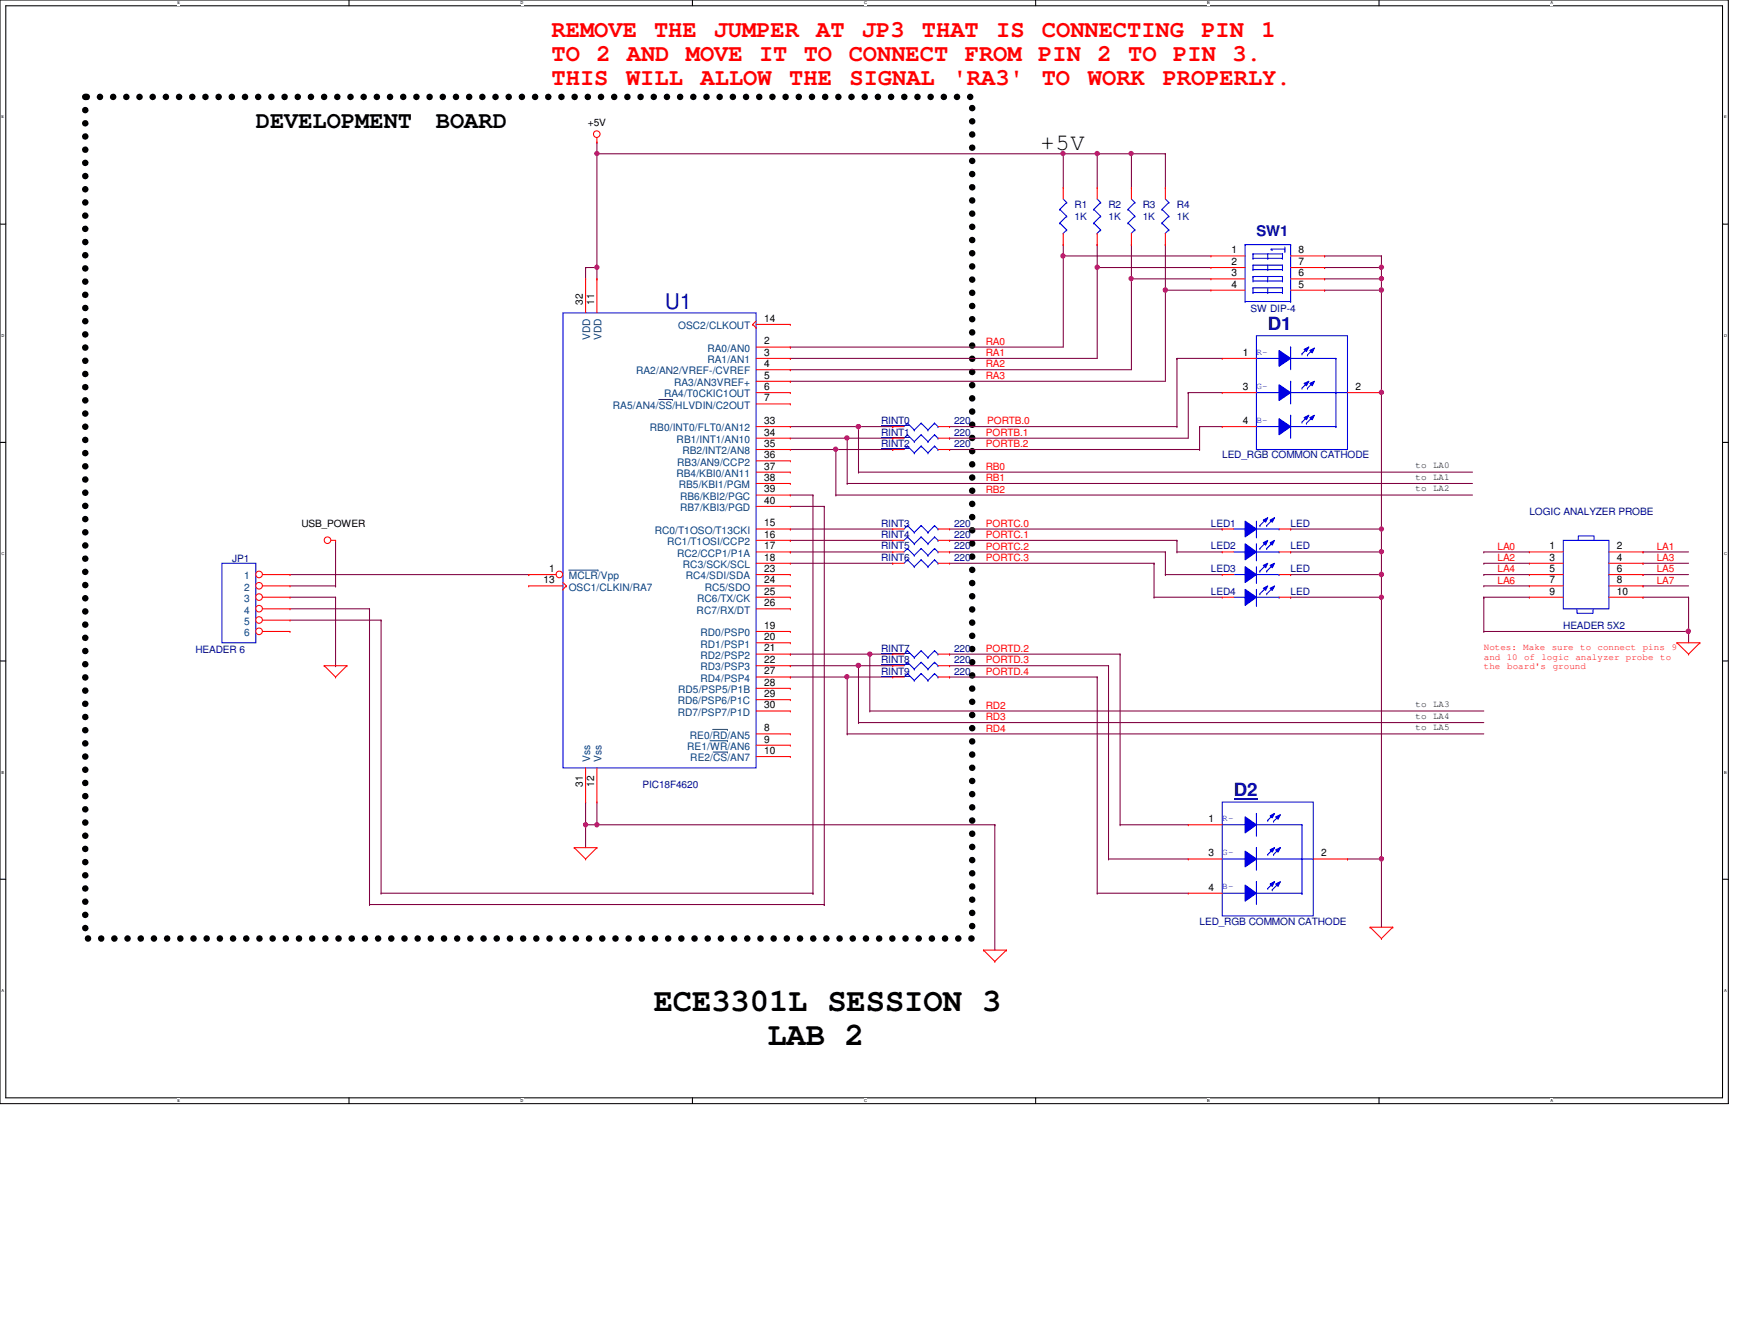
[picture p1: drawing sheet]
<svg xmlns="http://www.w3.org/2000/svg" width="279mm" height="216mm" viewBox="0 0 279 216" stroke-linecap="round" stroke-linejoin="round" font-family="sans-serif">
<path d="M0 0h278v177.4h-278zM.9 .9h276.2v175.6h-276.2z" fill="none" stroke="#000" stroke-width=".17"/>
<g fill="#fff">
<path d="M28.5 .1h.5v.7h-.5z"/>
<path d="M28.5 176.6h.5v.7h-.5z"/>
</g>
<path d="M56.1 0v.9M56.1 176.5v.9" fill="none" stroke="#000" stroke-width=".17"/>
<g fill="#fff">
<path d="M83.7 .1h.5v.7h-.5z"/>
<path d="M83.7 176.6h.5v.7h-.5z"/>
</g>
<path d="M111.4 0v.9M111.4 176.5v.9" fill="none" stroke="#000" stroke-width=".17"/>
<g fill="#fff">
<path d="M139 .1h.4v.7h-.4z"/>
<path d="M139 176.6h.4v.7h-.4z"/>
</g>
<path d="M166.6 0v.9M166.6 176.5v.9" fill="none" stroke="#000" stroke-width=".17"/>
<g fill="#fff">
<path d="M194.2 .1h.4v.7h-.4z"/>
<path d="M194.2 176.6h.4v.7h-.4z"/>
</g>
<path d="M221.8 0v.9M221.8 176.5v.9" fill="none" stroke="#000" stroke-width=".17"/>
<g fill="#fff">
<path d="M249.4 .1h.4v.7h-.4z"/>
<path d="M249.4 176.6h.4v.7h-.4z"/>
<path d="M.3 18.5h.4v.7h-.4z"/>
<path d="M277.3 18.5h.4v.7h-.4z"/>
<path d="M.3 53.6h.4v.7h-.4z"/>
<path d="M277.3 53.6h.5v.7h-.5z"/>
</g>
<path d="M0 36h.9M277.1 36h.9" fill="none" stroke="#000" stroke-width=".17"/>
<g fill="#fff">
<path d="M.3 88.6h.4v.8h-.4z"/>
<path d="M277.3 88.6h.5v.8h-.5z"/>
</g>
<path d="M0 71.1h.9M277.1 71.1h.9" fill="none" stroke="#000" stroke-width=".17"/>
<g fill="#fff">
<path d="M.3 123.8h.4v.7h-.4z"/>
<path d="M277.3 123.8h.4v.7h-.4z"/>
</g>
<path d="M0 106.3h.9M277.1 106.3h.9" fill="none" stroke="#000" stroke-width=".17"/>
<g fill="#fff">
<path d="M.3 158.9h.3v.7h-.3z"/>
<path d="M277.3 158.9h.4v.7h-.4z"/>
</g>
<path d="M0 141.4h.9M277.1 141.4h.9" fill="none" stroke="#000" stroke-width=".17"/>
<path d="M13.7 15.6h142.7v135.3h-142.7z" fill="none" stroke="#000" stroke-width="1.1" stroke-dasharray="0 2.1"/>
<g fill="none" stroke="#800040" stroke-width=".17">
<path d="M94.2 43h.1M94.2 43v1.8M94.2 43h1.8M96 44.8h.1M96 43h.1M96 43v1.8M130.8 79.6v64M46.7 94.2h7.3M46.7 99.7h14.6M46.7 96h7.3M54 94.2h.1M54 96h.1"/>
<path d="M54 86.9v7.3M59.4 97.9v47.5M61.3 99.7h.1M61.3 99.7v43.9M132.6 81.4v64M94.2 132.6h.1M94.2 128.9v3.7M96 132.6h.1M96 128.9v3.7M160 132.6h.1M160 132.6v20.1M59.4 145.4h.1"/>
<path d="M59.4 145.4h73.2M61.3 143.6h.1M61.3 143.6h69.5M130.8 143.6h.1M132.6 145.4h.1"/>
</g>
<circle cx="96" cy="43" r=".34" fill="#f0f"/>
<circle cx="96" cy="43" r=".34" fill="none" stroke="#f0f" stroke-width=".17"/>
<g fill="none" stroke="#800040" stroke-width=".17">
<path d="M127.1 79.6h3.7M130.8 79.6h.1M46.7 97.9h12.7M46.7 92.4h38.3M54 96v11M59.4 97.9h.1M85 92.4h.1M127.1 81.4h5.5M132.6 81.4h.1M54 107h.1M94.2 132.6h65.8M96 132.6h.1"/>
<path d="M160 132.6h.1"/>
</g>
<circle cx="96" cy="132.6" r=".34" fill="#f0f"/>
<circle cx="96" cy="132.6" r=".34" fill="none" stroke="#f0f" stroke-width=".17"/>
<g fill="none" stroke="#800040" stroke-width=".17">
<path d="M96 24.7h.1M96 24.7v18.3M127.1 68.6h11M127.1 70.4h9.2M136.3 70.4h.1M138.1 68.6h.1M127.1 88.7h.1M127.1 85h.1M127.1 86.9h.1M127.1 85h16.5M127.1 88.7h16.5M127.1 86.9h16.5"/>
<path d="M152.7 88.7h.1M152.7 86.9h.1M152.7 85h43.9M152.7 88.7h34.8M152.7 86.9h36.6M196.6 85h.1M127.1 105.2h.1M127.1 105.2h12.8M152.7 105.2h.1M152.7 108.8h.1M152.7 107h.1M152.7 105.2h27.5"/>
<path d="M152.7 108.8h23.8M152.7 107h25.6M216.7 138.1h.1M216.7 138.1h5.5M222.2 138.1h.1M222.2 138.1v11"/>
</g>
<circle cx="139.9" cy="105.2" r=".34" fill="#f0f"/>
<circle cx="139.9" cy="105.2" r=".34" fill="none" stroke="#f0f" stroke-width=".17"/>
<g fill="none" stroke="#800040" stroke-width=".17">
<path d="M213.1 41.1h.1M213.1 44.8h.1M213.1 41.1h9.1M213.1 44.8h9.1M222.2 41.1h.1M222.2 41.1v1.9M222.2 46.7v16.4M127.1 72.3h7.4M134.5 72.3h.1M152.7 72.3h.1M152.7 68.6h36.6M152.7 72.3h40.3"/>
<path d="M189.3 68.6h.1M222.2 63.1h.1M127.1 107h.1M127.1 108.8h.1M127.1 107h11M127.1 108.8h9.2"/>
</g>
<circle cx="222.2" cy="43" r=".34" fill="#f0f"/>
<circle cx="222.2" cy="43" r=".34" fill="none" stroke="#f0f" stroke-width=".17"/>
<g fill="none" stroke="#800040" stroke-width=".17">
<path d="M171 41.1h.1M171 41.1h23.8M171 41.1v14.7M176.5 43h.1M176.5 43h18.3M182 44.8h.1M182 44.8h12.8M187.5 46.7h.1M187.5 46.7h7.3M213.1 46.7h.1M213.1 43h.1M213.1 43h9.1"/>
<path d="M213.1 46.7h9.1M222.2 43h.1M222.2 43v1.8"/>
</g>
<circle cx="171" cy="41.1" r=".34" fill="#f0f"/>
<circle cx="171" cy="41.1" r=".34" fill="none" stroke="#f0f" stroke-width=".17"/>
<path d="M176.5 43h.1M176.5 43v14.6" fill="none" stroke="#800040" stroke-width=".17"/>
<circle cx="176.5" cy="43" r=".34" fill="#f0f"/>
<circle cx="176.5" cy="43" r=".34" fill="none" stroke="#f0f" stroke-width=".17"/>
<path d="M182 44.8h.1M182 44.8v14.6" fill="none" stroke="#800040" stroke-width=".17"/>
<circle cx="181.9" cy="44.8" r=".34" fill="#f0f"/>
<circle cx="181.9" cy="44.8" r=".34" fill="none" stroke="#f0f" stroke-width=".17"/>
<path d="M187.5 46.7h.1M187.5 46.7v14.6M222.2 44.8h.1M222.2 44.8v1.9" fill="none" stroke="#800040" stroke-width=".17"/>
<circle cx="222.2" cy="46.6" r=".35" fill="#f0f"/>
<circle cx="222.2" cy="46.6" r=".35" fill="none" stroke="#f0f" stroke-width=".17"/>
<circle cx="222.2" cy="44.8" r=".34" fill="#f0f"/>
<circle cx="222.2" cy="44.8" r=".34" fill="none" stroke="#f0f" stroke-width=".17"/>
<path d="M171 24.7h.1M171 24.7v5.5M171 24.7h5.5" fill="none" stroke="#800040" stroke-width=".17"/>
<circle cx="176.5" cy="24.7" r=".34" fill="#f0f"/>
<circle cx="176.5" cy="24.7" r=".34" fill="none" stroke="#f0f" stroke-width=".17"/>
<path d="M176.5 24.7h.1M176.5 24.7v5.5M176.5 24.7h5.5M182 24.7h.1M182 24.7v5.5" fill="none" stroke="#800040" stroke-width=".17"/>
<circle cx="181.9" cy="24.7" r=".34" fill="#f0f"/>
<circle cx="181.9" cy="24.7" r=".34" fill="none" stroke="#f0f" stroke-width=".17"/>
<g fill="none" stroke="#800040" stroke-width=".17">
<path d="M176.5 39.3h.1M176.5 39.3v3.7M182 24.7h.1M182 39.3h.1M182 24.7h5.5M182 39.3v5.5M187.5 24.7h.1M187.5 39.3h.1M187.5 24.7v5.5M187.5 39.3v7.4M127.1 55.8h.1M127.1 57.6h.1"/>
<path d="M127.1 59.4h.1M127.1 55.8h43.9M127.1 57.6h49.4M127.1 59.4h54.9M127.1 61.3h.1M127.1 61.3h60.4M152.7 70.4h.1M152.7 70.4h38.4M193 72.3h.1M193 68.6v3.7"/>
</g>
<circle cx="187.4" cy="46.6" r=".35" fill="#f0f"/>
<circle cx="187.4" cy="46.6" r=".35" fill="none" stroke="#f0f" stroke-width=".17"/>
<path d="M96 24.7h.1M96 24.7h75M171 39.3h.1M171 39.3v1.8" fill="none" stroke="#800040" stroke-width=".17"/>
<circle cx="171" cy="24.7" r=".34" fill="#f0f"/>
<circle cx="171" cy="24.7" r=".34" fill="none" stroke="#f0f" stroke-width=".17"/>
<circle cx="96" cy="24.7" r=".34" fill="#f0f"/>
<circle cx="96" cy="24.7" r=".34" fill="none" stroke="#f0f" stroke-width=".17"/>
<path d="M96 22.9h.1M96 22.9v1.8M180.2 105.2h.1M180.2 105.2v27.4M94.2 132.6h.1M94.2 132.6v3.7M180.2 132.6h.1M180.2 132.6h10.9" fill="none" stroke="#800040" stroke-width=".17"/>
<circle cx="94.2" cy="132.6" r=".34" fill="#f0f"/>
<circle cx="94.2" cy="132.6" r=".34" fill="none" stroke="#f0f" stroke-width=".17"/>
<g fill="none" stroke="#800040" stroke-width=".17">
<path d="M193 68.6h.1M193 68.6h3.6M185.6 96h.1M185.6 96h11M207.6 88.7h.1M207.6 96h.1M207.6 92.4h.1M207.6 85h.1M207.6 88.7h14.6M207.6 96h14.6M207.6 92.4h14.6M207.6 85h14.6"/>
<path d="M176.5 108.8h.1M176.5 108.8v34.8M178.3 107h.1M178.3 107v31.1M178.3 138.1h.1M178.3 138.1h12.8M176.5 143.6h.1M176.5 143.6h14.6"/>
</g>
<circle cx="222.2" cy="85" r=".34" fill="#f0f"/>
<circle cx="222.2" cy="85" r=".34" fill="none" stroke="#f0f" stroke-width=".17"/>
<path d="M127.1 90.6h16.5M143.6 90.6h.1M187.5 92.4h.1M187.5 92.4h9.1M189.3 88.7h.1M189.3 88.7h7.3M222.2 85h.1M222.2 88.7h.1M222.2 85v7.4" fill="none" stroke="#800040" stroke-width=".17"/>
<circle cx="222.2" cy="92.3" r=".35" fill="#f0f"/>
<circle cx="222.2" cy="92.3" r=".35" fill="none" stroke="#f0f" stroke-width=".17"/>
<circle cx="222.2" cy="88.7" r=".34" fill="#f0f"/>
<circle cx="222.2" cy="88.7" r=".34" fill="none" stroke="#f0f" stroke-width=".17"/>
<path d="M222.2 92.4h.1M222.2 96h.1M222.2 92.4v45.7" fill="none" stroke="#800040" stroke-width=".17"/>
<circle cx="222.2" cy="138.1" r=".35" fill="#f0f"/>
<circle cx="222.2" cy="138.1" r=".35" fill="none" stroke="#f0f" stroke-width=".17"/>
<circle cx="222.2" cy="96" r=".34" fill="#f0f"/>
<circle cx="222.2" cy="96" r=".34" fill="none" stroke="#f0f" stroke-width=".17"/>
<g fill="none" stroke="#800040" stroke-width=".17">
<path d="M189.3 57.6h.1M189.3 57.6h7.3M152.7 90.6h32.9M185.6 90.6h.1M185.6 90.6v5.4M187.5 88.7h.1M187.5 88.7v3.7M189.3 86.9h.1M189.3 86.9v1.8M238.7 88.7h.1M238.7 90.6h.1M238.7 92.4h.1"/>
<path d="M238.7 94.2h.1M238.7 96h.1M238.7 90.6h7.3M238.7 88.7h7.3M238.7 92.4h7.3M238.7 94.2h7.3M238.7 96h7.3M238.7 96v5.5M264.3 88.7h.1M264.3 90.6h.1M264.3 92.4h.1M264.3 94.2h.1"/>
<path d="M264.3 96h.1M264.3 90.6h7.3M264.3 88.7h7.3M264.3 92.4h7.3M264.3 94.2h7.3M264.3 96h7.3M271.6 96h.1M271.6 96v5.5h-32.9M238.7 101.5h.1"/>
</g>
<circle cx="271.6" cy="101.5" r=".35" fill="#f0f"/>
<circle cx="271.6" cy="101.5" r=".35" fill="none" stroke="#f0f" stroke-width=".17"/>
<g fill="none" stroke="#800040" stroke-width=".17">
<path d="M189.3 57.6h.1M189.3 57.6v11M134.5 79.6h.1M134.5 79.6h102.4M136.3 77.7h.1M136.3 77.7h100.6M138.1 75.9h.1M138.1 75.9h98.8M191.1 63.1h.1M191.1 63.1h5.5M191.1 63.1v7.3M222.2 63.1v21.9"/>
<path d="M222.2 85h.1M136.3 118h.1M136.3 118h102.4M138.1 116.2h.1M138.1 116.2h100.6M139.9 114.3h.1M139.9 114.3h98.8M271.6 101.5h.1M271.6 101.5v1.8"/>
</g>
<circle cx="222.2" cy="63.1" r=".34" fill="#f0f"/>
<circle cx="222.2" cy="63.1" r=".34" fill="none" stroke="#f0f" stroke-width=".17"/>
<path d="M138.1 68.6h.1M138.1 68.6v7.3M138.1 68.6h5.5M143.6 68.6h.1" fill="none" stroke="#800040" stroke-width=".17"/>
<circle cx="138.1" cy="68.6" r=".36" fill="#f0f"/>
<circle cx="138.1" cy="68.6" r=".36" fill="none" stroke="#f0f" stroke-width=".17"/>
<path d="M136.3 70.4h.1M136.3 70.4v7.3M136.3 70.4h7.3M143.6 70.4h.1" fill="none" stroke="#800040" stroke-width=".17"/>
<circle cx="136.2" cy="70.4" r=".34" fill="#f0f"/>
<circle cx="136.2" cy="70.4" r=".34" fill="none" stroke="#f0f" stroke-width=".17"/>
<path d="M134.5 72.3h.1M134.5 72.3v7.3M134.5 72.3h9.1M143.6 72.3h.1" fill="none" stroke="#800040" stroke-width=".17"/>
<circle cx="134.4" cy="72.2" r=".34" fill="#f0f"/>
<circle cx="134.4" cy="72.2" r=".34" fill="none" stroke="#f0f" stroke-width=".17"/>
<path d="M138.1 107h.1M138.1 107v9.2M138.1 107h5.5M139.9 105.2h.1M139.9 105.2v9.1M139.9 105.2h3.7" fill="none" stroke="#800040" stroke-width=".17"/>
<circle cx="138.1" cy="107" r=".36" fill="#f0f"/>
<circle cx="138.1" cy="107" r=".36" fill="none" stroke="#f0f" stroke-width=".17"/>
<path d="M136.3 108.8h.1M136.3 108.8v9.2M136.3 108.8h7.3" fill="none" stroke="#800040" stroke-width=".17"/>
<circle cx="136.2" cy="108.8" r=".34" fill="#f0f"/>
<circle cx="136.2" cy="108.8" r=".34" fill="none" stroke="#f0f" stroke-width=".17"/>
<g fill="none" stroke="#f00" stroke-width=".17">
<path d="M96 22.9h.1M96 22.1v.8M53.3 86.9h.7M54 86.9h.1M52.2 107h.1M52.2 107h3.6M52.2 107l1.8 1.8M54 108.8h.1M55.8 107h.1M55.8 107l-1.8 1.8M269.7 103.3h.1M269.7 103.3h3.7"/>
<path d="M269.7 103.3l1.9 1.9M271.6 105.2h.1M273.4 103.3h.1M273.4 103.3l-1.8 1.9M92.4 136.3h.1M92.4 136.3h3.6M92.4 136.3l1.8 1.8M94.2 138.1h.1M96 136.3h.1M96 136.3l-1.8 1.8M158.2 152.7h.1M158.2 152.7h3.7"/>
<path d="M158.2 152.7l1.8 1.9M160 154.6h.1M161.9 152.7h.1M161.9 152.7l-1.9 1.9M220.4 149.1h.1M220.4 149.1h3.6M220.4 149.1l1.8 1.8M222.2 150.9h.1M224 149.1h.1M224 149.1l-1.8 1.8"/>
<circle cx="96" cy="21.6" r=".54"/>
<circle cx="52.7" cy="86.8" r=".54"/>
</g>
<path d="M198.5 96h1.8M200.3 96h.1M202.1 97.3h.1M202.1 94.7v2.6M202.1 96h3.6M205.7 96h.1" fill="none" stroke="#00f" stroke-width=".17"/>
<path d="M200.3 94.7l1.8 1.3-1.8 1.3z" fill-rule="evenodd" fill="#00f"/>
<path d="M200.3 94.7l1.8 1.3-1.8 1.3z" fill="none" stroke="#00f" stroke-width=".17"/>
<path d="M204.3 94.6l.7-.4-.4 .7z" fill-rule="evenodd" fill="#00f"/>
<path d="M204.3 94.6l.7-.4-.4 .7z" fill="none" stroke="#00f" stroke-width=".17"/>
<path d="M203.2 94.6l.7-.4-.3 .7z" fill-rule="evenodd" fill="#00f"/>
<path d="M202.6 95.5h.1M203.2 94.6l.7-.4-.3 .7zM203.8 95.5h.1M203.8 94.4l-1.2 1.1M204.9 94.4l-1.1 1.1" fill="none" stroke="#00f" stroke-width=".17"/>
<path d="M196.6 96h.1M196.6 96h1.9M205.7 96h1.9M207.6 96h.1" fill="none" stroke="#f00" stroke-width=".17"/>
<path d="M205.7 56.3l1.9 1.3-1.9 1.3z" fill-rule="evenodd" fill="#00f"/>
<path d="M205.7 56.3l1.9 1.3-1.9 1.3z" fill="none" stroke="#00f" stroke-width=".17"/>
<path d="M209.8 56.2l.7-.4-.4 .7z" fill-rule="evenodd" fill="#00f"/>
<path d="M209.4 56.9h.1M209.8 56.2l.7-.4-.4 .7zM210.5 55.8l-1.1 1.1" fill="none" stroke="#00f" stroke-width=".17"/>
<path d="M210.7 56.3l.7-.3-.3 .7z" fill-rule="evenodd" fill="#00f"/>
<path d="M202.1 57.6h12.8M207.6 55.8h.1M207.6 55.8v3.6M210.7 56.3l.7-.3-.3 .7zM214.9 57.6h.1M209.4 67.9h.1M210.5 66.8l-1.1 1.1" fill="none" stroke="#00f" stroke-width=".17"/>
<path d="M205.7 61.8l1.9 1.3-1.9 1.3z" fill-rule="evenodd" fill="#00f"/>
<path d="M205.7 61.8l1.9 1.3-1.9 1.3z" fill="none" stroke="#00f" stroke-width=".17"/>
<path d="M205.7 67.3l1.9 1.3-1.9 1.3z" fill-rule="evenodd" fill="#00f"/>
<path d="M202.1 63.1h12.8M202.1 68.6h12.8M205.7 67.3l1.9 1.3-1.9 1.3zM210.1 68h.1M210.3 62.4h.1M211.2 67l-1.1 1M211.4 61.3l-1.1 1.1M214.9 63.1h.1M214.9 68.6h.1" fill="none" stroke="#00f" stroke-width=".17"/>
<path d="M209.8 61.6l.7-.3-.4 .7z" fill-rule="evenodd" fill="#00f"/>
<path d="M209.8 61.6l.7-.3-.4 .7z" fill="none" stroke="#00f" stroke-width=".17"/>
<path d="M210.7 61.6l.7-.3-.3 .7z" fill-rule="evenodd" fill="#00f"/>
<path d="M210.7 61.6l.7-.3-.3 .7z" fill="none" stroke="#00f" stroke-width=".17"/>
<path d="M209.8 67.1l.7-.3-.4 .7z" fill-rule="evenodd" fill="#00f"/>
<path d="M209.8 67.1l.7-.3-.4 .7z" fill="none" stroke="#00f" stroke-width=".17"/>
<path d="M210.7 67.1l.7-.3-.3 .7z" fill-rule="evenodd" fill="#00f"/>
<g fill="none" stroke="#00f" stroke-width=".17">
<path d="M90.6 50.3h31v73.1h-31zM202.1 54h14.6v18.3h-14.6zM210.3 57.1h.1M211.4 56l-1.1 1.1M214.9 57.6v11M207.6 61.3h.1M207.6 66.8h.1M207.6 61.3v3.6M207.6 66.8v3.6M209.4 62.4h.1M210.5 61.3l-1.1 1.1M210.7 67.1l.7-.3-.3 .7z"/>
<path d="M214.9 68.6h.1M214.9 63.1h1.8M216.7 63.1h.1"/>
</g>
<path d="M196.6 57.6h.1M196.6 57.6h5.5M196.6 63.1h.1M196.6 68.6h.1M196.6 63.1h5.5M196.6 68.6h5.5M216.7 63.1h5.5M222.2 63.1h.1" fill="none" stroke="#f00" stroke-width=".17"/>
<circle cx="90" cy="92.3" r=".54" fill="#fff"/>
<g fill="none" stroke="#f00" stroke-width=".17">
<path d="M94.2 44.8h.1M94.2 44.8v5.5M96 44.8h.1M96 44.8v5.5M121.1 52.2h.1M121.1 52.2l.5 .5M121.6 52.7h.1M121.6 55.8h5.5M121.6 57.6h5.5M121.6 59.4h5.5M121.6 51.6l-.5 .6M121.6 52.2h5.5"/>
<path d="M127.1 55.8h.1M127.1 57.6h.1M127.1 59.4h.1M127.1 52.2h.1M121.6 61.3h5.5M121.6 63.1h5.5M121.6 64.9h5.5M121.6 68.6h5.5M121.6 70.4h5.5M121.6 72.3h5.5M121.6 74.1h5.5M121.6 75.9h5.5"/>
<path d="M121.6 77.7h5.5M121.6 79.6h5.5M127.1 61.3h.1M127.1 63.1h.1M127.1 64.9h.1M127.1 68.6h.1M127.1 70.4h.1M127.1 72.3h.1M127.1 74.1h.1M127.1 75.9h.1M127.1 77.7h.1M127.1 79.6h.1"/>
<path d="M85 92.4h.1M85 94.2h.1M85 92.4h4.5M85 94.2h5.6M90.6 94.7h.1M90.6 93.6l.5 .6M91.1 94.2h.1M91.1 94.2l-.5 .5M121.6 92.4h5.5M121.6 94.2h5.5M121.6 81.4h5.5M121.6 97.9h5.5"/>
<path d="M121.6 96h5.5M121.6 90.6h5.5M121.6 88.7h5.5M121.6 86.9h5.5M121.6 85h5.5M127.1 81.4h.1M127.1 97.9h.1M127.1 96h.1M127.1 94.2h.1M127.1 92.4h.1M127.1 90.6h.1M127.1 88.7h.1"/>
<path d="M127.1 86.9h.1M127.1 85h.1M143.6 90.6h.1M143.6 88.7h.1M143.6 86.9h.1M143.6 90.6h1.8M143.6 88.7h1.8M143.6 86.9h1.8M150.9 90.6h1.8M150.9 88.7h1.8M150.9 86.9h1.8M152.7 90.6h.1"/>
<path d="M152.7 88.7h.1M152.7 86.9h.1M121.6 118h5.5M121.6 119.8h5.5M121.6 101.5h5.5M121.6 103.3h5.5M121.6 105.2h5.5M121.6 107h5.5M121.6 108.8h5.5M121.6 110.7h5.5M121.6 112.5h5.5M121.6 114.3h5.5"/>
<path d="M127.1 118h.1M127.1 119.8h.1M127.1 101.5h.1M127.1 103.3h.1M127.1 105.2h.1M127.1 107h.1M127.1 108.8h.1M127.1 110.7h.1M127.1 112.5h.1M127.1 114.3h.1M94.2 128.9h.1M94.2 123.4v5.5"/>
<path d="M96 128.9h.1M96 123.4v5.5M121.6 121.6h5.5M127.1 121.6h.1"/>
<circle cx="90" cy="92.3" r=".54"/>
</g>
<path d="M106 64.2h2.2M108.2 64.2h.1M91.5 91.7h4.7M96.2 91.7h.1M114.2 119.1h2.8M114.6 117.3h2.4M117 117.3h.1M117 119.1h.1M114.7 120.9h2.3M117 120.9h.1" fill="none" stroke="#004080" stroke-width=".16"/>
<g fill="none" stroke="#00f" stroke-width=".17">
<path d="M35.7 90.6h5.4v12.7h-5.4zM146 90h.1M146 88.2h.1M146 86.3h.1M146 90l-.6 .6M146 90l1.1 1.1M146 88.2l-.6 .5M146 88.2l1.1 1.1M146 86.3l-.6 .6M146 86.3l1.1 1.1M147.1 91.1h.1M147.1 89.3h.1"/>
<path d="M147.1 87.4h.1M148.2 90h.1M148.2 88.2h.1M148.2 86.3h.1M148.2 90l-1.1 1.1M148.2 90l1.1 1.1M148.2 88.2l-1.1 1.1M148.2 88.2l1.1 1.1M148.2 86.3l-1.1 1.1M148.2 86.3l1.1 1.1M149.3 91.1h.1M149.3 89.3h.1"/>
<path d="M149.3 87.4h.1M150.3 90h.1M150.3 88.2h.1M150.3 86.3h.1M150.3 90l-1 1.1M150.3 90l.6 .6M150.3 88.2l-1 1.1M150.3 88.2l.6 .5M150.3 86.3l-1 1.1M150.3 86.3l.6 .6M150.9 90.6h.1M150.9 88.7h.1"/>
<path d="M150.9 86.9h.1"/>
</g>
<circle cx="41.7" cy="92.3" r=".54" fill="#fff"/>
<g fill="none" stroke="#f00" stroke-width=".17">
<path d="M42.2 92.4h4.5M46.7 92.4h.1"/>
<circle cx="41.7" cy="92.3" r=".54"/>
</g>
<circle cx="41.7" cy="94.2" r=".54" fill="#fff"/>
<g fill="none" stroke="#f00" stroke-width=".17">
<path d="M42.2 94.2h4.5M46.7 94.2h.1"/>
<circle cx="41.7" cy="94.2" r=".54"/>
</g>
<circle cx="41.7" cy="96" r=".54" fill="#fff"/>
<g fill="none" stroke="#f00" stroke-width=".17">
<path d="M42.2 96h4.5M46.7 96h.1"/>
<circle cx="41.7" cy="96" r=".54"/>
</g>
<circle cx="41.7" cy="97.8" r=".54" fill="#fff"/>
<g fill="none" stroke="#f00" stroke-width=".17">
<path d="M42.2 97.9h4.5M46.7 97.9h.1"/>
<circle cx="41.7" cy="97.8" r=".54"/>
</g>
<circle cx="41.7" cy="99.7" r=".54" fill="#fff"/>
<g fill="none" stroke="#f00" stroke-width=".17">
<path d="M42.2 99.7h4.5M46.7 99.7h.1"/>
<circle cx="41.7" cy="99.7" r=".54"/>
</g>
<circle cx="41.7" cy="101.5" r=".54" fill="#fff"/>
<g fill="none" stroke="#f00" stroke-width=".17">
<path d="M176.5 30.2h.1M176.5 39.3h.1M176.5 30.2v1.8M176.5 37.5v1.8M182 30.2h.1M182 39.3h.1M182 30.2v1.8M182 37.5v1.8M143.6 70.4h.1M143.6 70.4h1.8M150.9 70.4h1.8M152.7 70.4h.1"/>
<path d="M246 88.7h.1M246 90.6h.1M246 92.4h.1M246 94.2h.1M246 96h.1M246 88.7h5.5M246 90.6h5.5M246 92.4h5.5M246 94.2h5.5M246 96h5.5M258.8 88.7h5.5M258.8 90.6h5.5"/>
<path d="M258.8 92.4h5.5M258.8 94.2h5.5M258.8 96h5.5M264.3 88.7h.1M264.3 90.6h.1M264.3 92.4h.1M264.3 94.2h.1M264.3 96h.1M42.2 101.5h4.5M46.7 101.5h.1M143.6 107h.1M143.6 105.2h.1"/>
<path d="M143.6 107h1.8M143.6 105.2h1.8M150.9 107h1.8M150.9 105.2h1.8M152.7 107h.1M152.7 105.2h.1"/>
<circle cx="41.7" cy="101.5" r=".54"/>
</g>
<g fill="none" stroke="#00f" stroke-width=".17">
<path d="M175.9 33.7h.1M175.9 35.9h.1M175.9 33.7l1.1 1.1M175.9 35.9l1.1 1.1M176.5 37.5h.1M176.5 32l.5 .6M177 32.6h.1M177 34.8h.1M177 37h.1M177 32.6l-1.1 1.1M177 34.8l-1.1 1.1M177 37l-.5 .5"/>
<path d="M181.4 33.7h.1M181.4 35.9h.1M181.4 33.7l1.1 1.1M181.4 35.9l1.1 1.1M182 37.5h.1M182 32l.5 .6M182.5 32.6h.1M182.5 34.8h.1M182.5 37h.1M182.5 32.6l-1.1 1.1M182.5 34.8l-1.1 1.1M182.5 37l-.5 .5"/>
<path d="M146 69.9h.1M146 69.9l-.6 .5M146 69.9l1.1 1.1M147.1 71h.1M148.2 69.9h.1M148.2 69.9l-1.1 1.1M148.2 69.9l1.1 1.1M149.3 71h.1M150.3 69.9h.1M150.3 69.9l-1 1.1M150.3 69.9l.6 .5M150.9 70.4h.1"/>
<path d="M251.5 86.9h7.3v11h-7.3zM253.7 97.9v.7h2.5v-.7M253.9 86.9v-.8h2.5v.8M146 106.5h.1M146 104.6h.1M146 106.5l-.6 .5M146 106.5l1.1 1.1M146 104.6l-.6 .6M146 104.6l1.1 1.1M147.1 107.6h.1M147.1 105.7h.1M148.2 106.5h.1"/>
<path d="M148.2 104.6h.1M148.2 106.5l-1.1 1.1M148.2 106.5l1.1 1.1M148.2 104.6l-1.1 1.1M148.2 104.6l1.1 1.1M149.3 107.6h.1M149.3 105.7h.1M150.3 106.5h.1M150.3 104.6h.1M150.3 106.5l-1 1.1M150.3 106.5l.6 .5M150.3 104.6l-1 1.1"/>
<path d="M150.3 104.6l.6 .6M150.9 107h.1M150.9 105.2h.1"/>
</g>
<path d="M141.7 70.3h4.6M141.7 106.8h4.6M141.7 105h4.6" fill="none" stroke="#000080" stroke-width=".16"/>
<path d="M200.3 131.3l1.8 1.3-1.8 1.3z" fill-rule="evenodd" fill="#00f"/>
<path d="M200.3 131.3l1.8 1.3-1.8 1.3z" fill="none" stroke="#00f" stroke-width=".17"/>
<path d="M204.3 131.1l.7-.3-.4 .7z" fill-rule="evenodd" fill="#00f"/>
<path d="M203.9 131.9h.1M204.3 131.1l.7-.3-.4 .7zM205 130.8l-1.1 1.1" fill="none" stroke="#00f" stroke-width=".17"/>
<path d="M205.2 131.3l.8-.3-.4 .7z" fill-rule="evenodd" fill="#00f"/>
<path d="M196.6 132.6h12.8M202.1 130.8h.1M202.1 130.8v3.7M205.2 131.3l.8-.3-.4 .7zM209.4 132.6h.1M203.9 142.8h.1M205 141.7l-1.1 1.1" fill="none" stroke="#00f" stroke-width=".17"/>
<path d="M200.3 136.8l1.8 1.3-1.8 1.3z" fill-rule="evenodd" fill="#00f"/>
<path d="M200.3 136.8l1.8 1.3-1.8 1.3z" fill="none" stroke="#00f" stroke-width=".17"/>
<path d="M200.3 142.3l1.8 1.3-1.8 1.3z" fill-rule="evenodd" fill="#00f"/>
<path d="M196.6 138.1h12.8M204.9 137.4h.1M206 136.3l-1.1 1.1M209.4 138.1h.1M196.6 143.6h12.8M200.3 142.3l1.8 1.3-1.8 1.3zM204.6 143h.1M205.7 141.9l-1.1 1.1M209.4 143.6h.1" fill="none" stroke="#00f" stroke-width=".17"/>
<path d="M204.3 136.6l.7-.3-.4 .7z" fill-rule="evenodd" fill="#00f"/>
<path d="M204.3 136.6l.7-.3-.4 .7z" fill="none" stroke="#00f" stroke-width=".17"/>
<path d="M205.2 136.6l.8-.3-.4 .7z" fill-rule="evenodd" fill="#00f"/>
<path d="M205.2 136.6l.8-.3-.4 .7z" fill="none" stroke="#00f" stroke-width=".17"/>
<path d="M204.3 142.1l.7-.4-.4 .8z" fill-rule="evenodd" fill="#00f"/>
<path d="M204.3 142.1l.7-.4-.4 .8z" fill="none" stroke="#00f" stroke-width=".17"/>
<path d="M205.2 142.1l.8-.4-.4 .8z" fill-rule="evenodd" fill="#00f"/>
<g fill="none" stroke="#00f" stroke-width=".17">
<path d="M170.5 33.7h.1M170.5 35.9h.1M170.5 33.7l1.1 1.1M170.5 35.9l1.1 1.1M171 37.5h.1M171 32l.6 .6M171.6 32.6h.1M171.6 34.8h.1M171.6 37h.1M171.6 32.6l-1.1 1.1M171.6 34.8l-1.1 1.1M171.6 37l-.6 .5"/>
<path d="M146 84.5h.1M146 84.5l-.6 .5M146 84.5l1.1 1.1M147.1 85.6h.1M148.2 84.5h.1M148.2 84.5l-1.1 1.1M148.2 84.5l1.1 1.1M149.3 85.6h.1M150.3 84.5h.1M150.3 84.5l-1 1.1M150.3 84.5l.6 .5M150.9 85h.1"/>
<path d="M198.5 88.7h1.8M200.3 88.7h.1M202.1 90h.1M202.1 87.4v2.6M202.1 88.7h3.6M205.7 88.7h.1M146 108.3h.1M146 108.3l-.6 .5M146 108.3l1.1 1.1M147.1 109.4h.1M148.2 108.3h.1M148.2 108.3l-1.1 1.1"/>
<path d="M148.2 108.3l1.1 1.1M149.3 109.4h.1M150.3 108.3h.1M150.3 108.3l-1 1.1M150.3 108.3l.6 .5M150.9 108.8h.1M196.6 128.9h14.6v18.3h-14.6zM202.1 136.3h.1M202.1 136.3v3.6M203.9 137.4h.1M204.9 132h.1M205 136.3l-1.1 1.1"/>
<path d="M206 131l-1.1 1M209.4 132.6v11M209.4 138.1h1.8M211.2 138.1h.1M202.1 141.7h.1M202.1 141.7v3.7M205.2 142.1l.8-.4-.4 .8zM209.4 143.6h.1"/>
</g>
<path d="M198.5 128.5h3.8" fill="none" stroke="#000080" stroke-width=".3"/>
<g fill="none" stroke="#f00" stroke-width=".17">
<path d="M171 30.2h.1M171 39.3h.1M171 30.2v1.8M171 37.5v1.8M143.6 85h.1M143.6 85h1.8M150.9 85h1.8M152.7 85h.1M143.6 108.8h.1M143.6 108.8h1.8M150.9 108.8h1.8M152.7 108.8h.1"/>
<path d="M191.1 132.6h.1M191.1 138.1h.1M191.1 132.6h5.5M191.1 138.1h5.5M211.2 138.1h5.5M216.7 138.1h.1M191.1 143.6h.1M191.1 143.6h5.5"/>
</g>
<path d="M141.7 108.7h4.6" fill="none" stroke="#000080" stroke-width=".16"/>
<path d="M200.3 87.4l1.8 1.3-1.8 1.3z" fill-rule="evenodd" fill="#00f"/>
<path d="M200.3 87.4l1.8 1.3-1.8 1.3z" fill="none" stroke="#00f" stroke-width=".17"/>
<path d="M204.3 87.2l.7-.3-.4 .7z" fill-rule="evenodd" fill="#00f"/>
<path d="M204.3 87.2l.7-.3-.4 .7z" fill="none" stroke="#00f" stroke-width=".17"/>
<path d="M203.2 87.2l.7-.3-.3 .7z" fill-rule="evenodd" fill="#00f"/>
<g fill="none" stroke="#00f" stroke-width=".17">
<path d="M186.9 33.7h.1M186.9 35.9h.1M186.9 33.7l1.1 1.1M186.9 35.9l1.1 1.1M187.5 37.5h.1M187.5 32l.5 .6M188 32.6h.1M188 34.8h.1M188 37h.1M188 32.6l-1.1 1.1M188 34.8l-1.1 1.1M188 37l-.5 .5"/>
<path d="M198.5 85h1.8M200.3 85h.1M202.1 86.3h.1M202.1 83.8v2.5M202.1 85h3.6M202.6 88.2h.1M203.2 87.2l.7-.3-.3 .7zM203.8 88.2h.1M203.8 87.1l-1.2 1.1M204.9 87.1l-1.1 1.1M205.7 85h.1"/>
</g>
<path d="M187.5 30.2h.1M187.5 39.3h.1M187.5 30.2v1.8M187.5 37.5v1.8M196.6 88.7h.1M196.6 88.7h1.9M205.7 88.7h1.9M207.6 88.7h.1" fill="none" stroke="#f00" stroke-width=".17"/>
<path d="M200.3 83.8l1.8 1.2-1.8 1.3z" fill-rule="evenodd" fill="#00f"/>
<path d="M200.3 83.8l1.8 1.2-1.8 1.3z" fill="none" stroke="#00f" stroke-width=".17"/>
<path d="M204.3 83.6l.7-.4-.4 .7z" fill-rule="evenodd" fill="#00f"/>
<path d="M204.3 83.6l.7-.4-.4 .7z" fill="none" stroke="#00f" stroke-width=".17"/>
<path d="M203.2 83.6l.7-.4-.3 .7z" fill-rule="evenodd" fill="#00f"/>
<g fill="none" stroke="#00f" stroke-width=".17">
<path d="M200.3 39.3h.1M200.3 39.3v9.2M200.3 39.3h7.3M206.7 39.7v.7M207.6 39.3h.1M207.6 39.3v9.2M200.3 48.5h.1M200.3 48.5h7.3M201.5 41.5h.1M201.5 40.8h.1M201.5 43.3h.1M201.5 42.6h.1"/>
<path d="M201.5 45.2h.1M201.5 44.4h.1M201.5 47h.1M201.5 46.3h.1M201.5 40.8h4.8M201.5 41.5h4.8M201.5 40.8v.7M201.5 42.6v.7M201.5 44.4v.8M201.5 46.3v.7M201.5 42.6h4.8M201.5 43.3h4.8"/>
<path d="M201.5 44.4h4.8M201.5 45.2h4.8M201.5 46.3h4.8M201.5 47h4.8M203.9 41.5h.1M203.9 43.3h.1M203.9 45.2h.1M203.9 47h.1M203.9 40.8v.7M203.9 42.6v.7M203.9 44.4v.8M203.9 46.3v.7"/>
<path d="M204.5 40h.1M204.5 40l.1 .3M204.5 40h2.2M206.3 40.8h.1M206.3 41.5h.1M206.3 42.6h.1M206.3 43.3h.1M206.3 44.4h.1M206.3 45.2h.1M206.3 46.3h.1M206.3 47h.1M206.3 40.8v.7"/>
<path d="M206.3 42.6v.7M206.3 44.4v.8M206.3 46.3v.7M206.7 40h.1M206.7 40.4h.1M207.6 48.5h.1M146 71.7h.1M146 71.7l-.6 .6M146 71.7l1.1 1.1M147.1 72.8h.1M148.2 71.7h.1M148.2 71.7l-1.1 1.1"/>
<path d="M148.2 71.7l1.1 1.1M149.3 72.8h.1M150.3 71.7h.1M150.3 71.7l-1 1.1M150.3 71.7l.6 .6M150.9 72.3h.1M198.5 92.4h1.8M200.3 92.4h.1M202.1 93.6h.1M202.1 91.1v2.5M202.1 92.4h3.6M202.6 84.5h.1"/>
<path d="M203.2 83.6l.7-.4-.3 .7zM203.8 84.5h.1M203.8 83.4l-1.2 1.1M204.9 83.4l-1.1 1.1M205.7 92.4h.1"/>
</g>
<g fill="none" stroke="#f00" stroke-width=".17">
<path d="M194.8 41.1h.1M194.8 43h.1M194.8 44.8h.1M194.8 46.7h.1M194.8 41.1h5.5M194.8 43h5.5M194.8 44.8h5.5M194.8 46.7h5.5M207.6 41.1h5.5M207.6 43h5.5M207.6 44.8h5.5M207.6 46.7h5.5"/>
<path d="M213.1 41.1h.1M213.1 43h.1M213.1 44.8h.1M213.1 46.7h.1M143.6 72.3h.1M143.6 72.3h1.8M150.9 72.3h1.8M152.7 72.3h.1M196.6 85h.1M196.6 85h1.9M205.7 85h1.9M207.6 85h.1"/>
</g>
<path d="M141.7 72.1h4.6" fill="none" stroke="#000080" stroke-width=".16"/>
<path d="M200.3 91.1l1.8 1.3-1.8 1.2z" fill-rule="evenodd" fill="#00f"/>
<path d="M200.3 91.1l1.8 1.3-1.8 1.2z" fill="none" stroke="#00f" stroke-width=".17"/>
<path d="M204.3 90.9l.7-.3-.4 .7z" fill-rule="evenodd" fill="#00f"/>
<path d="M204.3 90.9l.7-.3-.4 .7z" fill="none" stroke="#00f" stroke-width=".17"/>
<path d="M203.2 90.9l.7-.3-.3 .7z" fill-rule="evenodd" fill="#00f"/>
<g fill="none" stroke="#00f" stroke-width=".17">
<path d="M146 68h.1M146 68l-.6 .6M146 68l1.1 1.1M147.1 69.1h.1M148.2 68h.1M148.2 68l-1.1 1.1M148.2 68l1.1 1.1M149.3 69.1h.1M150.3 68h.1M150.3 68l-1 1.1M150.3 68l.6 .6M150.9 68.6h.1"/>
<path d="M202.6 91.8h.1M203.2 90.9l.7-.3-.3 .7zM203.8 91.8h.1M203.8 90.7l-1.2 1.1M204.9 90.7l-1.1 1.1"/>
</g>
<path d="M143.6 68.6h.1M143.6 68.6h1.8M150.9 68.6h1.8M152.7 68.6h.1M196.6 92.4h.1M196.6 92.4h1.9M205.7 92.4h1.9M207.6 92.4h.1" fill="none" stroke="#f00" stroke-width=".17"/>
<path d="M141.7 68.4h4.6" fill="none" stroke="#000080" stroke-width=".16"/>
<circle cx="96" cy="43" r=".34" fill="#f0f"/>
<circle cx="96" cy="43" r=".34" fill="none" stroke="#f0f" stroke-width=".17"/>
<circle cx="96" cy="132.6" r=".34" fill="#f0f"/>
<circle cx="96" cy="132.6" r=".34" fill="none" stroke="#f0f" stroke-width=".17"/>
<circle cx="139.9" cy="105.2" r=".34" fill="#f0f"/>
<circle cx="139.9" cy="105.2" r=".34" fill="none" stroke="#f0f" stroke-width=".17"/>
<circle cx="222.2" cy="43" r=".34" fill="#f0f"/>
<circle cx="222.2" cy="43" r=".34" fill="none" stroke="#f0f" stroke-width=".17"/>
<circle cx="171" cy="41.1" r=".34" fill="#f0f"/>
<circle cx="171" cy="41.1" r=".34" fill="none" stroke="#f0f" stroke-width=".17"/>
<circle cx="176.5" cy="43" r=".34" fill="#f0f"/>
<circle cx="176.5" cy="43" r=".34" fill="none" stroke="#f0f" stroke-width=".17"/>
<circle cx="181.9" cy="44.8" r=".34" fill="#f0f"/>
<circle cx="181.9" cy="44.8" r=".34" fill="none" stroke="#f0f" stroke-width=".17"/>
<circle cx="222.2" cy="46.6" r=".35" fill="#f0f"/>
<circle cx="222.2" cy="46.6" r=".35" fill="none" stroke="#f0f" stroke-width=".17"/>
<circle cx="222.2" cy="44.8" r=".34" fill="#f0f"/>
<circle cx="222.2" cy="44.8" r=".34" fill="none" stroke="#f0f" stroke-width=".17"/>
<circle cx="176.5" cy="24.7" r=".34" fill="#f0f"/>
<circle cx="176.5" cy="24.7" r=".34" fill="none" stroke="#f0f" stroke-width=".17"/>
<circle cx="181.9" cy="24.7" r=".34" fill="#f0f"/>
<circle cx="181.9" cy="24.7" r=".34" fill="none" stroke="#f0f" stroke-width=".17"/>
<circle cx="187.4" cy="46.6" r=".35" fill="#f0f"/>
<circle cx="187.4" cy="46.6" r=".35" fill="none" stroke="#f0f" stroke-width=".17"/>
<circle cx="171" cy="24.7" r=".34" fill="#f0f"/>
<circle cx="171" cy="24.7" r=".34" fill="none" stroke="#f0f" stroke-width=".17"/>
<circle cx="96" cy="24.7" r=".34" fill="#f0f"/>
<circle cx="96" cy="24.7" r=".34" fill="none" stroke="#f0f" stroke-width=".17"/>
<circle cx="94.2" cy="132.6" r=".34" fill="#f0f"/>
<circle cx="94.2" cy="132.6" r=".34" fill="none" stroke="#f0f" stroke-width=".17"/>
<circle cx="222.2" cy="85" r=".34" fill="#f0f"/>
<circle cx="222.2" cy="85" r=".34" fill="none" stroke="#f0f" stroke-width=".17"/>
<circle cx="222.2" cy="92.3" r=".35" fill="#f0f"/>
<circle cx="222.2" cy="92.3" r=".35" fill="none" stroke="#f0f" stroke-width=".17"/>
<circle cx="222.2" cy="88.7" r=".34" fill="#f0f"/>
<circle cx="222.2" cy="88.7" r=".34" fill="none" stroke="#f0f" stroke-width=".17"/>
<circle cx="222.2" cy="138.1" r=".35" fill="#f0f"/>
<circle cx="222.2" cy="138.1" r=".35" fill="none" stroke="#f0f" stroke-width=".17"/>
<circle cx="222.2" cy="96" r=".34" fill="#f0f"/>
<circle cx="222.2" cy="96" r=".34" fill="none" stroke="#f0f" stroke-width=".17"/>
<circle cx="271.6" cy="101.5" r=".35" fill="#f0f"/>
<circle cx="271.6" cy="101.5" r=".35" fill="none" stroke="#f0f" stroke-width=".17"/>
<circle cx="222.2" cy="63.1" r=".34" fill="#f0f"/>
<circle cx="222.2" cy="63.1" r=".34" fill="none" stroke="#f0f" stroke-width=".17"/>
<circle cx="138.1" cy="68.6" r=".36" fill="#f0f"/>
<circle cx="138.1" cy="68.6" r=".36" fill="none" stroke="#f0f" stroke-width=".17"/>
<circle cx="136.2" cy="70.4" r=".34" fill="#f0f"/>
<circle cx="136.2" cy="70.4" r=".34" fill="none" stroke="#f0f" stroke-width=".17"/>
<circle cx="134.4" cy="72.2" r=".34" fill="#f0f"/>
<circle cx="134.4" cy="72.2" r=".34" fill="none" stroke="#f0f" stroke-width=".17"/>
<circle cx="138.1" cy="107" r=".36" fill="#f0f"/>
<circle cx="138.1" cy="107" r=".36" fill="none" stroke="#f0f" stroke-width=".17"/>
<circle cx="136.2" cy="108.8" r=".34" fill="#f0f"/>
<circle cx="136.2" cy="108.8" r=".34" fill="none" stroke="#f0f" stroke-width=".17"/>
<g font-size="5.2">
<text x="105.2" y="162.5">ECE3301L SESSION 3</text>
<text x="123.4" y="168">LAB 2</text>
</g>
<g font-size="3.8" fill="#f00">
<text x="88.7" y="6">REMOVE</text>
<text x="105.2" y="6">THE</text>
<text x="114.8" y="6">JUMPER</text>
<text x="131.3" y="6">AT</text>
<text x="138.6" y="6">JP3</text>
<text x="148.3" y="6">THAT</text>
<text x="160.2" y="6">IS</text>
<text x="167.6" y="6">CONNECTING</text>
<text x="193.3" y="6">PIN</text>
<text x="202.9" y="6">1</text>
<text x="88.7" y="9.8">TO 2 AND MOVE IT TO CONNECT FROM PIN 2 TO PIN 3.</text>
<text x="88.7" y="13.6">THIS</text>
<text x="100.7" y="13.6">WILL</text>
<text x="112.7" y="13.6">ALLOW</text>
<text x="127" y="13.6">THE</text>
<text x="136.7" y="13.6">SIGNAL</text>
<text x="153.2" y="13.6">'RA3'</text>
<text x="167.6" y="13.6">TO</text>
<text x="175" y="13.6">WORK</text>
<text x="187" y="13.6">PROPERLY.</text>
</g>
<g font-size="3.8">
<text x="41.1" y="20.6">DEVELOPMENT</text>
<text x="70.1" y="20.6">BOARD</text>
<text x="167.3" y="24.1">+5V</text>
</g>
<text font-size="3.5" fill="#000080" x="107" y="49.7">U1</text>
<g font-size="2.9" fill="#000080">
<text x="203.9" y="53">D1</text>
<text x="198.5" y="128">D2</text>
</g>
<text font-size="2.4" fill="#000080" x="202.1" y="37.9">SW1</text>
<g font-size="1.7">
<text x="198.1" y="40.7">1</text>
<text x="208.9" y="40.7">8</text>
<text x="198.1" y="42.6">2</text>
<text x="198.1" y="44.4">3</text>
<text x="198.1" y="46.2">4</text>
<text x="208.9" y="42.6">7</text>
<text x="208.9" y="44.4">6</text>
<text x="208.9" y="46.2">5</text>
<text x="93.8" y="49" transform="rotate(-90 93.8 49)">32</text>
<text x="95.6" y="49" transform="rotate(-90 95.6 49)">11</text>
<text x="122.9" y="51.7">14</text>
<text x="122.9" y="55.4">2</text>
<text x="122.9" y="57.2">3</text>
<text x="122.9" y="59">4</text>
<text x="199.9" y="57.2">1</text>
<text x="122.9" y="60.9">5</text>
<text x="122.9" y="62.7">6</text>
<text x="122.9" y="64.5">7</text>
<text x="199.9" y="62.7">3</text>
<text x="218" y="62.7">2</text>
<text x="122.9" y="68.2">33</text>
<text x="122.9" y="70">34</text>
<text x="122.9" y="71.8">35</text>
<text x="199.9" y="68.2">4</text>
<text x="122.9" y="73.7">36</text>
<text x="122.9" y="75.5">37</text>
<text x="122.9" y="77.3">38</text>
<text x="122.9" y="79.2">39</text>
<text x="122.9" y="81">40</text>
<text x="122.9" y="88.3">17</text>
<text x="122.9" y="86.4">16</text>
<text x="122.9" y="84.6">15</text>
<text x="249.3" y="88.3">1</text>
<text x="260.1" y="88.3">2</text>
<text x="87.4" y="93.8">13</text>
<text x="88.3" y="91.9">1</text>
<text x="122.9" y="95.6">25</text>
<text x="122.9" y="93.8">24</text>
<text x="122.9" y="91.9">23</text>
<text x="122.9" y="90.1">18</text>
<text x="249.3" y="90.1">3</text>
<text x="249.3" y="91.9">5</text>
<text x="249.3" y="93.8">7</text>
<text x="249.3" y="95.6">9</text>
<text x="260.1" y="90.1">4</text>
<text x="260.1" y="91.9">6</text>
<text x="260.1" y="93.8">8</text>
<text x="260.1" y="95.6">10</text>
<text x="122.9" y="101.1">19</text>
<text x="122.9" y="97.5">26</text>
<text x="122.9" y="102.9">20</text>
<text x="122.9" y="104.7">21</text>
<text x="122.9" y="106.6">22</text>
<text x="122.9" y="108.4">27</text>
<text x="122.9" y="110.2">28</text>
<text x="122.9" y="112.1">29</text>
<text x="122.9" y="113.9">30</text>
<text x="122.9" y="117.6">8</text>
<text x="122.9" y="119.4">9</text>
<text x="122.9" y="121.2">10</text>
<text x="93.8" y="126.5" transform="rotate(-90 93.8 126.5)">31</text>
<text x="95.6" y="126.5" transform="rotate(-90 95.6 126.5)">12</text>
<text x="194.4" y="132.2">1</text>
<text x="194.4" y="137.7">3</text>
<text x="212.5" y="137.7">2</text>
<text x="194.4" y="143.2">4</text>
</g>
<g font-size="1.7" fill="#004080">
<text x="109.1" y="52.9">OSC2/CLKOUT</text>
<text x="95" y="54.7" transform="rotate(-90 95 54.7)">VDD</text>
<text x="96.8" y="54.7" transform="rotate(-90 96.8 54.7)">VDD</text>
<text x="113.8" y="56.6">RA0/AN0</text>
<text x="113.8" y="58.4">RA1/AN1</text>
<text x="98.6" y="65.7">RA5/AN4/SS/HLVDIN/C2OUT</text>
<text x="102.3" y="60.2">RA2/AN2/VREF-/CVREF</text>
<text x="106.8" y="63.9">RA4/T0CKIC1OUT</text>
<text x="108.4" y="62.1">RA3/AN3VREF+</text>
<text x="104.5" y="69.3">RB0/INT0/FLT0/AN12</text>
<text x="108.8" y="71.2">RB1/INT1/AN10</text>
<text x="108.8" y="76.7">RB4/KBI0/AN11</text>
<text x="108.9" y="74.8">RB3/AN9/CCP2</text>
<text x="109.8" y="73">RB2/INT2/AN8</text>
<text x="109.2" y="78.5">RB5/KBI1/PGM</text>
<text x="109.4" y="80.3">RB6/KBI2/PGC</text>
<text x="109.4" y="82.2">RB7/KBI3/PGD</text>
<text x="105.3" y="85.8">RC0/T1OSO/T13CKI</text>
<text x="107.3" y="87.6">RC1/T1OSI/CCP2</text>
<text x="108.9" y="89.5">RC2/CCP1/P1A</text>
<text x="39.3" y="93.1">1</text>
<text x="39.3" y="95">2</text>
<text x="91.5" y="93.1">MCLR/Vpp</text>
<text x="91.5" y="95">OSC1/CLKIN/RA7</text>
<text x="109.9" y="91.3">RC3/SCK/SCL</text>
<text x="110.3" y="93.1">RC4/SDI/SDA</text>
<text x="113.4" y="95">RC5/SDO</text>
<text x="39.3" y="96.8">3</text>
<text x="39.3" y="98.6">4</text>
<text x="39.3" y="100.5">5</text>
<text x="112.1" y="98.6">RC7/RX/DT</text>
<text x="112.1" y="96.8">RC6/TX/CK</text>
<text x="39.3" y="102.3">6</text>
<text x="112.7" y="102.3">RD0/PSP0</text>
<text x="112.7" y="104.1">RD1/PSP1</text>
<text x="112.7" y="105.9">RD2/PSP2</text>
<text x="112.7" y="107.8">RD3/PSP3</text>
<text x="109" y="113.2">RD6/PSP6/P1C</text>
<text x="109.1" y="111.4">RD5/PSP5/P1B</text>
<text x="112.7" y="109.6">RD4/PSP4</text>
<text x="109" y="115.1">RD7/PSP7/P1D</text>
<text x="111" y="118.7">RE0/RD/AN5</text>
<text x="95" y="122.5" transform="rotate(-90 95 122.5)">Vss</text>
<text x="96.8" y="122.5" transform="rotate(-90 96.8 122.5)">Vss</text>
<text x="110.5" y="120.6">RE1/WR/AN6</text>
<text x="111" y="122.4">RE2/CS/AN7</text>
</g>
<g font-size="1.6">
<text x="94.6" y="20.3">+5V</text>
<text x="48.5" y="84.7">USB_POWER</text>
</g>
<g font-size="1.6" fill="#000080">
<text x="172.8" y="33.4">R1</text>
<text x="172.8" y="35.3">1K</text>
<text x="178.3" y="33.4">R2</text>
<text x="178.3" y="35.3">1K</text>
<text x="183.8" y="33.4">R3</text>
<text x="183.8" y="35.3">1K</text>
<text x="189.3" y="33.4">R4</text>
<text x="189.3" y="35.3">1K</text>
<text x="201.2" y="50.1">SW DIP-4</text>
<text x="141.7" y="70">RINT1</text>
<text x="141.7" y="71.9">RINT2</text>
<text x="141.7" y="68.2">RINT0</text>
<text x="153.5" y="70">220</text>
<text x="153.5" y="71.9">220</text>
<text x="153.5" y="68.2">220</text>
<text x="196.6" y="73.7">LED_RGB COMMON CATHODE</text>
<text x="246" y="82.8">LOGIC ANALYZER PROBE</text>
<text x="141.7" y="88.3">RINT5</text>
<text x="141.7" y="86.5">RINT4</text>
<text x="141.7" y="84.7">RINT3</text>
<text x="153.5" y="88.3">220</text>
<text x="153.5" y="86.5">220</text>
<text x="153.5" y="84.7">220</text>
<text x="194.8" y="88.3">LED2</text>
<text x="194.8" y="84.7">LED1</text>
<text x="207.6" y="88.3">LED</text>
<text x="207.6" y="84.7">LED</text>
<text x="37.3" y="90.3">JP1</text>
<text x="141.7" y="90.2">RINT6</text>
<text x="153.5" y="90.2">220</text>
<text x="194.8" y="95.6">LED4</text>
<text x="194.8" y="92">LED3</text>
<text x="207.6" y="95.6">LED</text>
<text x="207.6" y="92">LED</text>
<text x="251.5" y="101.1">HEADER 5X2</text>
<text x="31.5" y="105">HEADER 6</text>
<text x="141.7" y="106.6">RINT8</text>
<text x="141.7" y="104.8">RINT7</text>
<text x="153.5" y="106.6">220</text>
<text x="153.5" y="104.8">220</text>
<text x="141.7" y="108.5">RINT9</text>
<text x="153.5" y="108.5">220</text>
<text x="103.3" y="126.7">PIC18F4620</text>
<text x="193" y="148.7">LED_RGB COMMON CATHODE</text>
</g>
<g font-size="1.6" fill="#f00">
<text x="158.6" y="55.4">RA0</text>
<text x="158.6" y="57.2">RA1</text>
<text x="158.6" y="59.1">RA2</text>
<text x="158.6" y="60.9">RA3</text>
<text x="158.6" y="71.9">PORTB.2</text>
<text x="158.6" y="70.1">PORTB.1</text>
<text x="158.8" y="68.2">PORTB.0</text>
<text x="158.6" y="77.3">RB1</text>
<text x="158.6" y="75.5">RB0</text>
<text x="158.6" y="79.2">RB2</text>
<text x="158.6" y="84.7">PORTC.0</text>
<text x="158.6" y="88.3">PORTC.2</text>
<text x="158.6" y="86.5">PORTC.1</text>
<text x="240.9" y="88.3">LA0</text>
<text x="266.5" y="88.3">LA1</text>
<text x="158.6" y="90.2">PORTC.3</text>
<text x="240.9" y="90.2">LA2</text>
<text x="240.9" y="92">LA4</text>
<text x="240.9" y="93.8">LA6</text>
<text x="266.5" y="90.2">LA3</text>
<text x="266.5" y="92">LA5</text>
<text x="266.5" y="93.8">LA7</text>
<text x="158.6" y="104.8">PORTD.2</text>
<text x="158.6" y="106.6">PORTD.3</text>
<text x="158.6" y="108.5">PORTD.4</text>
<text x="158.6" y="113.9">RD2</text>
<text x="158.6" y="115.8">RD3</text>
<text x="158.6" y="117.6">RD4</text>
</g>
<g font-size="1.5" fill="#00f">
<text x="202.1" y="57">R-</text>
<text x="202.1" y="62.5">G-</text>
<text x="202.1" y="68">B-</text>
<text x="196.6" y="132">R-</text>
<text x="196.6" y="137.5">G-</text>
<text x="196.6" y="143">B-</text>
</g>
<g font-size="1.5">
<text x="227.7" y="75.3">to LA0</text>
<text x="227.7" y="77.1">to LA1</text>
<text x="227.7" y="79">to LA2</text>
<text x="227.7" y="113.7">to LA3</text>
<text x="227.7" y="115.5">to LA4</text>
<text x="227.7" y="117.4">to LA5</text>
</g>
<g font-size="1.5" fill="#f00">
<text x="238.7" y="104.6">Notes: Make sure to connect</text>
<text x="238.7" y="106">and 10 of logic analyzer probe</text>
<text x="238.7" y="107.5">the</text>
<text x="242.4" y="107.5">board's</text>
<text x="249.8" y="107.5">ground</text>
<text x="264.2" y="104.6">pins</text>
<text x="267" y="106">to</text>
<text x="268.9" y="104.6">9</text>
</g>
<g font-size=".6">
<text x="28.5" y=".7">E</text>
<text x="83.7" y=".7">D</text>
<text x="139" y=".7">C</text>
<text x="194.2" y=".7">B</text>
<text x="249.4" y=".7">A</text>
<text x=".3" y="19">E</text>
<text x="277.3" y="19">E</text>
<text x=".3" y="54.1">D</text>
<text x="277.3" y="54.1">D</text>
<text x=".3" y="89.2">C</text>
<text x="277.3" y="89.2">C</text>
<text x=".3" y="124.4">B</text>
<text x="277.3" y="124.4">B</text>
<text x=".3" y="159.5">A</text>
<text x="277.3" y="159.5">A</text>
<text x="28.5" y="177.2">E</text>
<text x="83.7" y="177.2">D</text>
<text x="139" y="177.2">C</text>
<text x="194.2" y="177.2">B</text>
<text x="249.4" y="177.2">A</text>
</g>
</svg>
